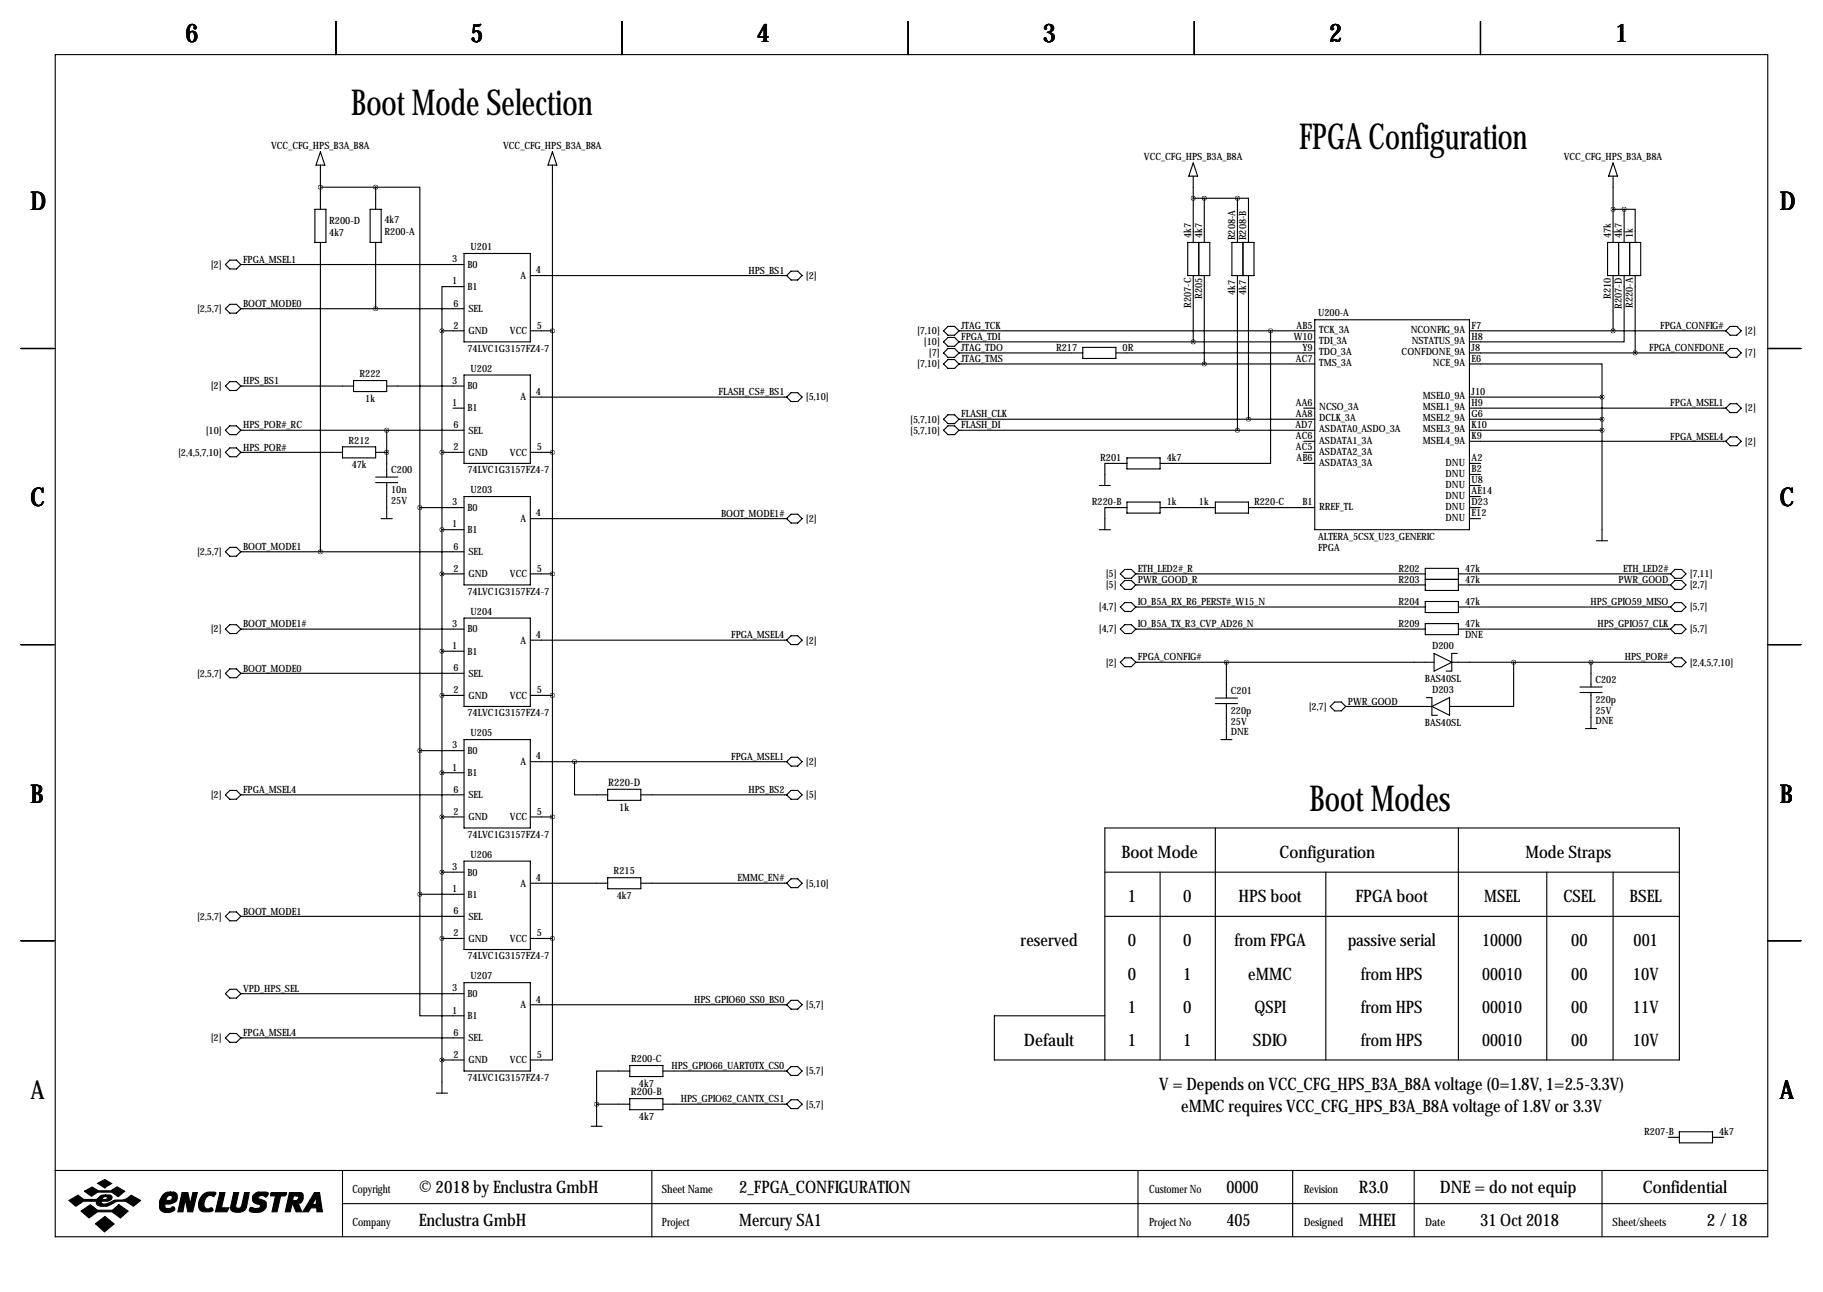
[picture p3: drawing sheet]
<svg xmlns="http://www.w3.org/2000/svg" width="419mm" height="297mm" viewBox="0 0 419 297" stroke-linecap="round" stroke-linejoin="round" font-family="sans-serif">
<g fill="none" stroke="#000" stroke-width=".25">
<path d="M12.7 12.6h393.7v271.7h-393.7zM77.2 4.9v7.7M143 4.9v7.7M208.8 4.9v7.7M274.6 4.9v7.7M340.4 4.9v7.7M73.7 38v10.1M73.7 34.9l1 3.1h-2.1zM127 34.9l1 3.1h-2zM127 38v177.8M274.3 37.5l1 3h-2zM370.8 37.5l1.1 3h-2.1z"/>
<path d="M52.8 59.8h1.6l1 1-1 1h-1.6l-1-1zM72.4 48.1h2.5v7.6h-2.5zM73.7 55.7v71.2M73.7 43h12.7M85.1 48.1h2.5v7.6h-2.5zM86.4 43h10.1v73.7M86.4 43v5.1M86.4 55.7v15.3M106.7 58.3h15.2v20.3h-15.2zM273 55.7h5.1v7.7h-5.1zM274.3 40.5v15.2M274.3 45.6h10.2"/>
<path d="M275.6 55.7v7.7M276.9 45.6v10.1M283.2 55.7h5.1v7.7h-5.1zM284.5 45.6h2.5v10.1M284.5 45.6v10.1M285.8 55.7v7.7M369.6 55.7h7.6v7.7h-7.6zM370.8 40.5v15.2M370.8 48.1h2.6M372.1 55.7v7.7M373.4 48.1h2.5v7.6M373.4 48.1v7.6"/>
<path d="M374.6 55.7v7.7M52.8 70h1.6l1 1-1 1h-1.6l-1-1zM55.4 71h51.3M55.4 60.8h51.3M101.6 76.1h5.1M101.6 76.1v175.2M106.7 65.9h-5.1v10.2M121.9 76.1h5.1M121.9 63.4h58.9M181.9 62.3h1.5l1 1.1-1 1h-1.5l-1.1-1zM216.9 76.1l1-1.1h1.6l1 1.1-1 1h-1.6zM216.9 78.6l1-1h1.6l1 1-1 1h-1.6z"/>
<path d="M220.5 76.1h81.8M220.5 78.6h81.8M248.9 79.9h7.6v2.5h-7.6zM274.3 63.4v15.2M276.9 63.4v20.3M284.5 63.4v35.5M287 63.4v33M292.1 76.1v30.4h-25.4M302.3 73.5h35.5v48.3h-35.5zM337.8 76.1h58.9M370.8 63.4v12.7M373.4 63.4v15.2h-35.6"/>
<path d="M375.9 63.4v17.7M396.7 76.1l1.1-1.1h1.5l1 1.1-1 1h-1.5zM4.8 80.1h7.6M52.8 97.9h1.6l1 1-1 1h-1.6l-1-1zM52.8 87.7h1.6l1 1.1-1 1h-1.6l-1-1zM55.4 98.9h51.3M55.4 88.8h25.9M81.3 87.5h7.6v2.5h-7.6zM88.9 88.8h17.8M88.9 98.9v10.8M104.1 93.8h2.6M106.7 86.2h15.2v20.3h-15.2z"/>
<path d="M121.9 91.3h58.9M181.9 90.3h1.5l1 1-1 1h-1.5l-1.1-1zM216.9 81.1l1-1h1.6l1 1-1 1.1h-1.6zM216.9 83.7l1-1h1.6l1 1-1 1h-1.6zM216.9 96.4l1-1h1.6l1 1-1 1h-1.6zM216.9 98.9l1-1h1.6l1 1-1 1h-1.6zM220.5 81.1h28.4M220.5 83.7h81.8M220.5 96.4h81.8M220.5 98.9h81.8M256.5 81.1h45.8M299.7 93.8h2.6"/>
<path d="M337.8 83.7h30.5v7.6M337.8 81.1h58.9M337.8 93.8h58.9M337.8 96.4h30.5M337.8 98.9h30.5M337.8 91.3h30.5M368.3 91.3v33M396.7 81.1l1.1-1h1.5l1 1-1 1.1h-1.5zM397.8 92.8h1.5l1 1-1 1.1h-1.5l-1.1-1.1zM406.4 80.1h7.6M52.8 103h1.6l1 1-1 1h-1.6l-1-1zM55.4 104h23.3"/>
<path d="M78.7 102.7h7.7v2.6h-7.7zM86.4 104h2.5M86.4 109.7h5M86.4 111h5M87.6 119.2h2.6M88.9 104h.1M88.9 111v8.2M96.5 116.7h10.2M96.5 116.7v88.9M101.6 104h5.1M106.7 114.2h15.2v20.3h-15.2zM121.9 104h5.1"/>
<path d="M121.9 119.2h58.9M181.9 118.2h1.5l1 1-1 1.1h-1.5l-1.1-1.1zM252.7 111.6h2.6M259.1 116.7h-5.1v5.1M259.1 106.5h-5.1v5.1M259.1 105.3h7.6v2.5h-7.6zM259.1 115.4h7.6v2.6h-7.6zM266.7 116.7h12.7M279.4 115.4h7.6v2.6h-7.6zM287 116.7h15.3M299.7 101.5h2.6M299.7 104h2.6"/>
<path d="M299.7 106.5h2.6M337.8 101.5h58.9M337.8 106.5h2.6M337.8 116.7h2.6M337.8 109.1h2.6M337.8 111.6h2.6M337.8 114.2h2.6M337.8 119.2h2.6M397.8 100.4h1.5l1 1.1-1 1h-1.5l-1.1-1zM52.8 125.8h1.6l1 1.1-1 1h-1.6l-1-1zM55.4 126.9h51.3M101.6 121.8h5.1"/>
<path d="M101.6 131.9h5.1M121.9 131.9h5.1M252.7 121.8h2.6M257.6 131.9l1-1h1.5l1 1-1 1.1h-1.5zM257.6 134.5l1-1h1.5l1 1-1 1h-1.5zM257.6 139.6l1-1.1h1.5l1 1.1-1 1h-1.5zM261.1 139.6h66.6M261.1 131.9h66.6M261.1 134.5h66.6M327.7 130.7h7.6v5h-7.6zM327.7 138.3h7.6v2.5h-7.6zM327.7 133.2h7.6"/>
<path d="M335.3 139.6h48.7M335.3 131.9h48.7M335.3 134.5h48.7M367 124.3h2.6M384 131.9l1.1-1h1.5l1 1-1 1.1h-1.5zM384 134.5l1.1-1h1.5l1 1-1 1h-1.5zM384 139.6l1.1-1.1h1.5l1 1.1-1 1h-1.5zM4.8 148.2h7.6M51.8 154.8l1-1h1.6l1 1-1 1h-1.6zM52.8 143.6h1.6l1 1-1 1.1h-1.6l-1-1.1zM55.4 144.6h51.3M55.4 154.8h51.3"/>
<path d="M101.6 159.9h5.1M101.6 149.7h5.1M106.7 142.1h15.2v20.3h-15.2zM121.9 147.2h58.9M121.9 159.9h5.1M181.9 146.2h1.5l1 1-1 1h-1.5l-1.1-1zM257.6 152.3l1-1.1h1.5l1 1.1-1 1h-1.5zM257.6 144.6l1-1h1.5l1 1-1 1.1h-1.5zM261.1 152.3h68.6M261.1 144.6h66.6M281.9 152.3v8.2M327.7 143.4h7.6v2.5h-7.6z"/>
<path d="M329.7 150.2l4.1 2.1-4.1 2zM333.8 152.3h50.2M335 150.2h-1.2v4.1h-1.3M335.3 144.6h48.7M348 152.3v10.1h-14.8M363.2 157.9h5.1M363.2 159.2h5.1M365.8 152.3v5.6M365.8 159.2v8.3M384 144.6l1.1-1h1.5l1 1-1 1.1h-1.5zM385.1 151.2h1.5l1 1.1-1 1h-1.5l-1.1-1zM406.4 148.2h7.6"/>
<path d="M96.5 172.6h10.2M101.6 177.7h5.1M106.7 170h15.2v20.4h-15.2zM121.9 175.1h58.9M132.1 175.1v7.6h7.6M181.9 174.1h1.5l1 1-1 1h-1.5l-1.1-1zM279.4 160.5h5.1M279.4 161.8h5.1M280.7 170h2.5M281.9 161.8v8.2M305.8 162.4l1-1h1.6l1 1-1 1h-1.6zM309.4 162.4h19.8"/>
<path d="M327.9 160.4h1.3v4.1h1.3M329.2 162.4l4-2v4.1zM364.5 167.5h2.5M52.8 181.7h1.6l1 1-1 1.1h-1.6l-1-1.1zM55.4 182.7h51.3M101.6 187.8h5.1M106.7 198h15.2v20.3h-15.2zM121.9 187.8h5.1M139.7 181.5h7.6v2.5h-7.6zM147.3 182.7h33.5M180.8 182.7l1.1-1h1.5l1 1-1 1.1h-1.5zM279.4 190.4v53.3"/>
<path d="M335.3 190.4v53.3M4.8 216.3h7.6M52.8 209.7h1.6l1 1-1 1h-1.6l-1-1zM55.4 210.7h51.3M96.5 205.6v27.9h10.2M96.5 205.6h10.2M101.6 200.5h5.1M101.6 215.8h5.1M121.9 203.1h17.8M121.9 215.8h5.1M127 215.8v27.9h-5.1M139.7 201.8h7.6v2.5h-7.6z"/>
<path d="M147.3 203.1h33.5M181.9 202h1.5l1 1.1-1 1h-1.5l-1.1-1zM254 200.5h132.1M254 210.7h132.1M266.7 200.5v43.2M304.8 200.5v43.2M355.6 200.5v43.2M370.8 200.5v43.2M406.4 216.3h7.6M51.8 238.6l1-1h1.6l1 1-1 1h-1.6zM52.8 227.4h1.6l1 1.1-1 1h-1.6l-1-1zM55.4 238.6h51.3"/>
<path d="M55.4 228.5h51.3M106.7 225.9h15.2v20.3h-15.2zM121.9 231h58.9M181.9 230h1.5l1 1-1 1h-1.5l-1.1-1zM254 233.5h-25.4v10.2h157.5v-53.3h-132.1v53.3M100.3 251.3h2.6M101.6 243.7h5.1M135.9 258.9h2.5M137.2 253.9h7.6M137.2 253.9v5M144.8 246.2h-7.6v7.7M144.8 245h7.6v2.5h-7.6z"/>
<path d="M144.8 252.6h7.6v2.5h-7.6zM152.4 246.2h28.4M152.4 253.9h28.4M180.8 253.9l1.1-1.1h1.5l1 1.1-1 1h-1.5zM181.9 245.2h1.5l1 1-1 1.1h-1.5l-1.1-1.1zM12.6 269.1h393.7M78.7 269.1v15.2M78.7 276.7h327.6M149.9 269.1v15.2M261.6 269.1v15.2M297.2 269.1v15.2M325.1 269.1v15.2"/>
<path d="M368.3 269.1v15.2M383.5 261.5h2.6M386.1 260.2h7.6v2.5h-7.6zM393.7 261.5h2.5"/>
</g>
<g fill="#000" stroke="#000" stroke-width=".25">
<path d="M15.8 276l2.1-1.2 1.4 1h2.8l.3-.2a1.77 1.77 0 0 1 1.9-.9v.4l-.6 .2-.2 .5h.9l.3-.6-.4-.1v-.4h.9a.59 .59 0 0 1 .6 .7l-.2 .4-.8 .4h-1.4l-.1 .1 .1 .4a3.2 3.2 0 0 0 2.7-.7l.3-.1a4 4 0 0 0 3.8-1.1l2.1 1.2-1.6 1.3a4 4 0 0 0-5.5-.2 2.66 2.66 0 0 1-2.9-.2l-.1-.7h-3l-1.8 1.1zM19.4 273.9l1.8-1 1.4 .9h2.9l1.4-.9 1.8 1-1.5 1.2-1.5-1h-3.2l-1.5 .9zM22.5 272l1.6-.8 1.6 .9-1.6 1zM18.6 278.4l2.2-1.4 1.6 1.2h3.5l1.4-1.2 2.2 1.4-1.8 1.6-1.9-1.4h-3.4l-1.9 1.4zM37.4 274.7a1.75 1.75 0 0 1 1.8-.6v.7a.82 .82 0 0 0-.8 1.2h.6a.6 .6 0 0 0 .6-.5 .6 .6 0 0 0-.4-.7v-.7h.8l.5 .3a1.61 1.61 0 0 1 0 1.7 1.61 1.61 0 0 1-1.5 .7h-1v.9l.2 .1h.9l.7-.4 .4 .4a1.06 1.06 0 0 1-1.3 1 1.82 1.82 0 0 1-2.2-1.1 3.5 3.5 0 0 1 .7-3zM41.9 274.2h1.3l.5 2.6 .6-2.6h1.1l-1.1 4.4h-1.1l-.6-2.9-.5 2.9h-1.2zM46.7 274.6a2.78 2.78 0 0 1 2.9-.4l-.4 .9a1.32 1.32 0 0 0-2.1 .8l-.2 .8a.98 .98 0 0 0 1.1 1.2 .55 .55 0 0 1 .6-.2 .55 .55 0 0 1 .4 .6l-.7 .3-1.8-.1a1.79 1.79 0 0 1-.8-2.3zM50.5 274.2h1.2l-.8 3.5h1.7l-.4 .9h-2.7zM53.7 274.2h1.2l-.7 3.1a.73 .73 0 0 0 .7 .5 .73 .73 0 0 0 .7-.6l.6-3h1.1l-.7 3.4a2.28 2.28 0 0 1-3.6 .4v-.4zM58.3 274.7l.8-.6h2.1l.5 .2v.2l-.6 .7a.96 .96 0 0 0-1-.4 .96 .96 0 0 0-.8 .6l1.7 .8a1.71 1.71 0 0 1-.1 1.8 1.71 1.71 0 0 1-1.7 .8l-1.4-.2a.51 .51 0 0 1-.4-.7 .51 .51 0 0 1 .8-.2l1 .1a.52 .52 0 0 0 .6-.2 .52 .52 0 0 0-.2-.7 1.39 1.39 0 0 1-1.4-.6 1.39 1.39 0 0 1 .1-1.6zM62.2 274.4l.2-.2h3.5l-.1 .4-.3 .3h-1l-.8 3.7h-1.2l.8-3.7h-1.1zM66.5 274.2h1.7v.7h-.7l-.2 1.1h.9l.3-.3a.44 .44 0 0 0 .1-.5 .44 .44 0 0 0-.4-.3v-.7h1l.3 .2 .2 .3v.9a1.03 1.03 0 0 1-1.2 1l.9 2h-1.3l-.8-1.8h-.1l-.5 1.8h-1.1z"/>
<path d="M72.3 274.2h1.2l.6 4.4h-1.3v-.9h-1.3l-.6 .9h-1.3l1.7-2.7h1l-.4 .8 .2 .2h.4l.2-.2v-1.5l-.4 .7h-1zM21.9 281.3l2.2-1.6 2.1 1.7-2.2 1.8z"/>
</g>
<path d="M373.3 48.1a.05 .05 0 0 0 .1 0 .05 .05 0 0 0-.1 0zM370.8 48.1a.05 .05 0 0 0 .1 0 .05 .05 0 0 0-.1 0zM276.8 83.7a.05 .05 0 0 0 .1 0 .05 .05 0 0 0-.1 0zM274.3 78.6a.05 .05 0 0 0 .1 0 .05 .05 0 0 0-.1 0zM274.3 45.6a.05 .05 0 0 0 .1 0 .05 .05 0 0 0-.1 0zM276.8 45.6a.05 .05 0 0 0 .1 0 .05 .05 0 0 0-.1 0zM375.9 81.1a.05 .05 0 0 0 .1 0 .05 .05 0 0 0-.1 0zM370.8 76.1a.05 .05 0 0 0 .1 0 .05 .05 0 0 0-.1 0zM284.4 45.6a.05 .05 0 0 0 .1 0 .05 .05 0 0 0-.1 0zM284.4 98.9a.05 .05 0 0 0 .1 0 .05 .05 0 0 0-.1 0zM287 96.4a.05 .05 0 0 0 .1 0 .05 .05 0 0 0-.1 0zM281.9 152.3a.05 .05 0 0 0 .1 0 .05 .05 0 0 0-.1 0zM365.7 152.3a.05 .05 0 0 0 .1 0 .05 .05 0 0 0-.1 0zM347.9 152.3a.05 .05 0 0 0 .1 0 .05 .05 0 0 0-.1 0zM73.6 126.9a.05 .05 0 0 0 .1 0 .05 .05 0 0 0-.1 0zM73.6 43a.05 .05 0 0 0 .1 0 .05 .05 0 0 0-.1 0zM86.3 71a.05 .05 0 0 0 .1 0 .05 .05 0 0 0-.1 0zM86.3 43a.05 .05 0 0 0 .1 0 .05 .05 0 0 0-.1 0zM96.5 116.7a.05 .05 0 0 0 .1 0 .05 .05 0 0 0-.1 0zM96.5 172.6a.05 .05 0 0 0 .1 0 .05 .05 0 0 0-.1 0zM132 175.1a.05 .05 0 0 0 .1 0 .05 .05 0 0 0-.1 0zM96.5 205.6a.05 .05 0 0 0 .1 0 .05 .05 0 0 0-.1 0zM137.1 253.9a.05 .05 0 0 0 .1 0 .05 .05 0 0 0-.1 0z" fill="#000" stroke="#000" stroke-width="1"/>
<g font-size="8.2">
<text x="80.7" y="26.5">Boot Mode Selection</text>
<text x="298.7" y="34.1">FPGA Configuration</text>
<text x="301" y="186.5">Boot Modes</text>
</g>
<g font-size="5.9">
<text x="42.7" y="9.8">6</text>
<text x="108.2" y="9.8">5</text>
<text x="174" y="9.8">4</text>
<text x="239.8" y="9.8">3</text>
<text x="305.6" y="9.8">2</text>
<text x="371.3" y="9.8">1</text>
<text x="7" y="48.4">D</text>
<text x="409.2" y="48.4">D</text>
<text x="7" y="116.4">C</text>
<text x="409.2" y="116.4">C</text>
<text x="7" y="184.5">B</text>
<text x="409.2" y="184.5">B</text>
<text x="7" y="252.6">A</text>
<text x="409.2" y="252.6">A</text>
</g>
<g font-size="4">
<text x="257.8" y="197.3">Boot Mode</text>
<text x="294.1" y="197.3">Configuration</text>
<text x="350.7" y="197.3">Mode Straps</text>
<text x="259.3" y="207.4">1</text>
<text x="272" y="207.4">0</text>
<text x="284.7" y="207.4">HPS boot</text>
<text x="311.6" y="207.4">FPGA boot</text>
<text x="341.2" y="207.4">MSEL</text>
<text x="359.4" y="207.4">CSEL</text>
<text x="374.6" y="207.4">BSEL</text>
<text x="234.6" y="217.6">reserved</text>
<text x="259.3" y="217.6">0</text>
<text x="272" y="217.6">0</text>
<text x="283.8" y="217.6">from FPGA</text>
<text x="309.8" y="217.6">passive serial</text>
<text x="340.8" y="217.6">10000</text>
<text x="361.2" y="217.6">00</text>
<text x="375.6" y="217.6">001</text>
<text x="259.3" y="225.2">0</text>
<text x="272" y="225.2">1</text>
<text x="287" y="225.2">eMMC</text>
<text x="312.8" y="225.2">from HPS</text>
<text x="340.8" y="225.2">00010</text>
<text x="361.2" y="225.2">00</text>
<text x="375.4" y="225.2">10V</text>
<text x="259.3" y="232.8">1</text>
<text x="272" y="232.8">0</text>
<text x="288.4" y="232.8">QSPI</text>
<text x="312.8" y="232.8">from HPS</text>
<text x="340.8" y="232.8">00010</text>
<text x="361.2" y="232.8">00</text>
<text x="375.4" y="232.8">11V</text>
<text x="235.4" y="240.4">Default</text>
<text x="259.3" y="240.4">1</text>
<text x="272" y="240.4">1</text>
<text x="288" y="240.4">SDIO</text>
<text x="312.8" y="240.4">from HPS</text>
<text x="340.8" y="240.4">00010</text>
<text x="361.2" y="240.4">00</text>
<text x="375.4" y="240.4">10V</text>
<text x="266.5" y="250.6">V = Depends on VCC_CFG_HPS_B3A_B8A voltage (0=1.8V, 1=2.5-3.3V)</text>
<text x="271.6" y="255.7">eMMC requires VCC_CFG_HPS_B3A_B8A voltage of 1.8V or 3.3V</text>
<text x="96.3" y="274.2">© 2018 by Enclustra GmbH</text>
<text x="169.9" y="274.2">2_FPGA_CONFIGURATION</text>
<text x="281.9" y="274.2">0000</text>
<text x="312.4" y="274.2">R3.0</text>
<text x="331" y="274.2">DNE = do not equip</text>
<text x="377.6" y="274.2">Confidential</text>
<text x="96.3" y="281.8">Enclustra GmbH</text>
<text x="169.9" y="281.8">Mercury SA1</text>
<text x="281.9" y="281.8">405</text>
<text x="312.4" y="281.8">MHEI</text>
<text x="340.3" y="281.8">31 Oct 2018</text>
<text x="392.4" y="281.8">2 / 18</text>
</g>
<g font-size="2.6">
<text x="81" y="274.2">Copyright</text>
<text x="152.1" y="274.2">Sheet Name</text>
<text x="264.2" y="274.2">Customer No</text>
<text x="299.7" y="274.2">Revision</text>
<text x="81" y="281.8">Company</text>
<text x="152.1" y="281.8">Project</text>
<text x="264.2" y="281.8">Project No</text>
<text x="299.7" y="281.8">Designed</text>
<text x="327.7" y="281.8">Date</text>
<text x="370.7" y="281.8">Sheet/sheets</text>
</g>
<g font-size="2.4">
<text x="139.9" y="180.7">R220-D</text>
<text x="142.4" y="186.4">1k</text>
<text x="145.1" y="251.8">R200-B</text>
<text x="146.8" y="257.5">4k7</text>
</g>
<g font-size="2.3">
<text x="62.3" y="34.1">VCC_CFG_HPS_B3A_B8A</text>
<text x="115.7" y="34.1">VCC_CFG_HPS_B3A_B8A</text>
<text x="263" y="36.7">VCC_CFG_HPS_B3A_B8A</text>
<text x="359.5" y="36.7">VCC_CFG_HPS_B3A_B8A</text>
<text x="75.7" y="51.4">R200-D</text>
<text x="88.4" y="54">R200-A</text>
<text x="88.4" y="51.2">4k7</text>
<text x="75.7" y="54.2">4k7</text>
<text x="108.2" y="57.5">U201</text>
<text x="273.8" y="54.7" transform="rotate(-90 273.8 54.7)">4k7</text>
<text x="276.4" y="54.7" transform="rotate(-90 276.4 54.7)">4k7</text>
<text x="284" y="55.2" transform="rotate(-90 284 55.2)">R208-A</text>
<text x="286.5" y="55.2" transform="rotate(-90 286.5 55.2)">R208-B</text>
<text x="370.3" y="54.7" transform="rotate(-90 370.3 54.7)">47k</text>
<text x="372.9" y="54.7" transform="rotate(-90 372.9 54.7)">4k7</text>
<text x="375.4" y="54.7" transform="rotate(-90 375.4 54.7)">1k</text>
<text x="48.5" y="61.6">[2]</text>
<text x="55.9" y="60.4">FPGA_MSEL1</text>
<text x="104" y="60.3">3</text>
<text x="104" y="65.4">1</text>
<text x="107.4" y="61.6">B0</text>
<text x="119.6" y="64.1">A</text>
<text x="123.2" y="62.9">4</text>
<text x="172.1" y="63">HPS_BS1</text>
<text x="185.3" y="64.1">[2]</text>
<text x="45.3" y="71.7">[2,5,7]</text>
<text x="55.9" y="70.6">BOOT_MODE0</text>
<text x="104.2" y="70.5">6</text>
<text x="107.4" y="66.7">B1</text>
<text x="107.7" y="71.7">SEL</text>
<text x="273.8" y="70.8" transform="rotate(-90 273.8 70.8)">R207-C</text>
<text x="276.4" y="68.7" transform="rotate(-90 276.4 68.7)">R205</text>
<text x="284" y="67.8" transform="rotate(-90 284 67.8)">4k7</text>
<text x="286.5" y="67.8" transform="rotate(-90 286.5 67.8)">4k7</text>
<text x="370.3" y="68.7" transform="rotate(-90 370.3 68.7)">R210</text>
<text x="372.9" y="71" transform="rotate(-90 372.9 71)">R207-D</text>
<text x="375.4" y="70.8" transform="rotate(-90 375.4 70.8)">R220-A</text>
<text x="104.2" y="75.6">2</text>
<text x="107.7" y="76.8">GND</text>
<text x="117.2" y="76.8">VCC</text>
<text x="123.4" y="75.6">5</text>
<text x="210.8" y="76.8">[7,10]</text>
<text x="221" y="75.7">JTAG_TCK</text>
<text x="298.1" y="75.6">AB5</text>
<text x="303" y="72.8">U200-A</text>
<text x="303.3" y="76.6">TCK_3A</text>
<text x="324.3" y="76.6">NCONFIG_9A</text>
<text x="338.3" y="75.6">F7</text>
<text x="381.7" y="75.7">FPGA_CONFIG#</text>
<text x="401.2" y="76.8">[2]</text>
<text x="107.4" y="80.9">74LVC1G3157FZ4-7</text>
<text x="212.4" y="79.4">[10]</text>
<text x="213.6" y="81.9">[7]</text>
<text x="221" y="83.3">JTAG_TMS</text>
<text x="221" y="80.7">JTAG_TDO</text>
<text x="221" y="78.2">FPGA_TDI</text>
<text x="242.8" y="80.6">R217</text>
<text x="258.1" y="80.6">0R</text>
<text x="297.4" y="78.1">W10</text>
<text x="297.9" y="83.2">AC7</text>
<text x="299.4" y="80.6">Y9</text>
<text x="303.3" y="79.1">TDI_3A</text>
<text x="303.3" y="81.7">TDO_3A</text>
<text x="322.2" y="81.7">CONFDONE_9A</text>
<text x="324.6" y="79.1">NSTATUS_9A</text>
<text x="338.3" y="78.1">H8</text>
<text x="338.3" y="80.6">J8</text>
<text x="338.3" y="83.2">E6</text>
<text x="379.1" y="80.7">FPGA_CONFDONE</text>
<text x="401.2" y="81.9">[7]</text>
<text x="48.5" y="89.5">[2]</text>
<text x="55.9" y="88.4">HPS_BS1</text>
<text x="82.7" y="86.7">R222</text>
<text x="104" y="88.3">3</text>
<text x="107.4" y="89.5">B0</text>
<text x="108.2" y="85.5">U202</text>
<text x="210.8" y="84.4">[7,10]</text>
<text x="303.3" y="84.2">TMS_3A</text>
<text x="329.4" y="84.2">NCE_9A</text>
<text x="84" y="92.3">1k</text>
<text x="104" y="93.3">1</text>
<text x="107.4" y="94.6">B1</text>
<text x="119.6" y="92.1">A</text>
<text x="123.2" y="90.8">4</text>
<text x="165.2" y="90.9">FLASH_CS#_BS1</text>
<text x="185.3" y="92.1">[5,10]</text>
<text x="221" y="96">FLASH_CLK</text>
<text x="297.9" y="93.3">AA6</text>
<text x="297.9" y="95.9">AA8</text>
<text x="303.3" y="94.4">NCSO_3A</text>
<text x="327.1" y="91.8">MSEL0_9A</text>
<text x="327.1" y="94.4">MSEL1_9A</text>
<text x="338.3" y="90.8">J10</text>
<text x="338.3" y="93.3">H9</text>
<text x="338.3" y="95.9">G6</text>
<text x="384" y="93.4">FPGA_MSEL1</text>
<text x="401.2" y="94.6">[2]</text>
<text x="47.3" y="99.7">[10]</text>
<text x="55.9" y="98.5">HPS_POR#_RC</text>
<text x="80.1" y="102">R212</text>
<text x="104.2" y="98.4">6</text>
<text x="107.7" y="99.7">SEL</text>
<text x="209.2" y="97.1">[5,7,10]</text>
<text x="209.2" y="99.7">[5,7,10]</text>
<text x="221" y="98.5">FLASH_DI</text>
<text x="297.8" y="98.4">AD7</text>
<text x="297.9" y="101">AC6</text>
<text x="303.3" y="96.9">DCLK_3A</text>
<text x="303.3" y="99.4">ASDATA0_ASDO_3A</text>
<text x="303.3" y="102">ASDATA1_3A</text>
<text x="327.1" y="96.9">MSEL2_9A</text>
<text x="327.1" y="99.4">MSEL3_9A</text>
<text x="327.1" y="102">MSEL4_9A</text>
<text x="338.3" y="98.4">K10</text>
<text x="338.3" y="101">K9</text>
<text x="384" y="101.1">FPGA_MSEL4</text>
<text x="40.9" y="104.8">[2,4,5,7,10]</text>
<text x="55.9" y="103.6">HPS_POR#</text>
<text x="80.8" y="107.6">47k</text>
<text x="104.2" y="103.5">2</text>
<text x="107.7" y="104.8">GND</text>
<text x="117.2" y="104.8">VCC</text>
<text x="123.4" y="103.5">5</text>
<text x="252.9" y="106">R201</text>
<text x="268.2" y="106">4k7</text>
<text x="297.9" y="103.5">AC5</text>
<text x="298.1" y="106">AB6</text>
<text x="303.3" y="104.5">ASDATA2_3A</text>
<text x="303.3" y="107.1">ASDATA3_3A</text>
<text x="332.3" y="107.1">DNU</text>
<text x="338.3" y="106">A2</text>
<text x="401.2" y="102.2">[2]</text>
<text x="89.9" y="108.8">C200</text>
<text x="89.9" y="113.4">10n</text>
<text x="107.4" y="108.8">74LVC1G3157FZ4-7</text>
<text x="108.2" y="113.4">U203</text>
<text x="332.3" y="109.6">DNU</text>
<text x="332.3" y="112.1">DNU</text>
<text x="338.3" y="108.6">B2</text>
<text x="338.3" y="111.1">U8</text>
<text x="338.3" y="113.7">AE14</text>
<text x="89.9" y="115.9">25V</text>
<text x="104" y="116.2">3</text>
<text x="107.4" y="117.5">B0</text>
<text x="123.2" y="118.7">4</text>
<text x="165.8" y="118.8">BOOT_MODE1#</text>
<text x="251" y="116.2">R220-B</text>
<text x="268.2" y="116.2">1k</text>
<text x="275.6" y="116.2">1k</text>
<text x="288.3" y="116.2">R220-C</text>
<text x="299.4" y="116.2">B1</text>
<text x="303.3" y="117.2">RREF_TL</text>
<text x="332.3" y="114.7">DNU</text>
<text x="332.3" y="117.2">DNU</text>
<text x="332.3" y="119.8">DNU</text>
<text x="338.3" y="116.2">D23</text>
<text x="338.3" y="118.7">E12</text>
<text x="104" y="121.3">1</text>
<text x="107.4" y="122.5">B1</text>
<text x="119.6" y="120">A</text>
<text x="185.3" y="120">[2]</text>
<text x="303" y="124.1">ALTERA_5CSX_U23_GENERIC</text>
<text x="45.3" y="127.6">[2,5,7]</text>
<text x="55.9" y="126.5">BOOT_MODE1</text>
<text x="104.2" y="126.4">6</text>
<text x="104.2" y="131.4">2</text>
<text x="107.7" y="127.6">SEL</text>
<text x="123.4" y="131.4">5</text>
<text x="261.6" y="131.5">ETH_LED2#_R</text>
<text x="303" y="126.6">FPGA</text>
<text x="321.5" y="131.4">R202</text>
<text x="336.8" y="131.4">47k</text>
<text x="373.2" y="131.5">ETH_LED2#</text>
<text x="107.4" y="136.8">74LVC1G3157FZ4-7</text>
<text x="107.7" y="132.7">GND</text>
<text x="117.2" y="132.7">VCC</text>
<text x="254.2" y="132.7">[5]</text>
<text x="254.2" y="135.2">[5]</text>
<text x="261.6" y="134.1">PWR_GOOD_R</text>
<text x="321.5" y="134">R203</text>
<text x="336.8" y="134">47k</text>
<text x="372.1" y="134.1">PWR_GOOD</text>
<text x="388.5" y="132.7">[7,11]</text>
<text x="388.5" y="135.2">[2,7]</text>
<text x="108.2" y="141.3">U204</text>
<text x="252.6" y="140.3">[4,7]</text>
<text x="261.6" y="139.2">IO_B5A_RX_R6_PERST#_W15_N</text>
<text x="321.5" y="139.1">R204</text>
<text x="336.8" y="139.1">47k</text>
<text x="365.7" y="139.2">HPS_GPIO59_MISO</text>
<text x="388.5" y="140.3">[5,7]</text>
<text x="48.5" y="145.4">[2]</text>
<text x="55.9" y="144.2">BOOT_MODE1#</text>
<text x="104" y="144.1">3</text>
<text x="104" y="149.2">1</text>
<text x="107.4" y="145.4">B0</text>
<text x="119.6" y="147.9">A</text>
<text x="123.2" y="146.7">4</text>
<text x="168.1" y="146.8">FPGA_MSEL4</text>
<text x="185.3" y="147.9">[2]</text>
<text x="252.6" y="145.4">[4,7]</text>
<text x="261.6" y="144.2">IO_B5A_TX_R3_CVP_AD26_N</text>
<text x="321.5" y="144.1">R209</text>
<text x="329.2" y="149.2">D200</text>
<text x="336.8" y="144.1">47k</text>
<text x="336.8" y="146.7">DNE</text>
<text x="367.2" y="144.2">HPS_GPIO57_CLK</text>
<text x="388.5" y="145.4">[5,7]</text>
<text x="45.3" y="155.6">[2,5,7]</text>
<text x="55.9" y="154.4">BOOT_MODE0</text>
<text x="104.2" y="154.3">6</text>
<text x="107.4" y="150.5">B1</text>
<text x="107.7" y="155.6">SEL</text>
<text x="254.2" y="153">[2]</text>
<text x="261.6" y="151.9">FPGA_CONFIG#</text>
<text x="373.5" y="151.9">HPS_POR#</text>
<text x="388.5" y="153">[2,4,5,7,10]</text>
<text x="104.2" y="159.4">2</text>
<text x="107.7" y="160.6">GND</text>
<text x="117.2" y="160.6">VCC</text>
<text x="123.4" y="159.4">5</text>
<text x="283" y="159.6">C201</text>
<text x="327.6" y="156.8">BAS40SL</text>
<text x="329.2" y="159.4">D203</text>
<text x="366.8" y="157.1">C202</text>
<text x="366.8" y="161.7">220p</text>
<text x="107.4" y="164.7">74LVC1G3157FZ4-7</text>
<text x="283" y="164.2">220p</text>
<text x="283" y="166.7">25V</text>
<text x="300.9" y="163.2">[2,7]</text>
<text x="309.9" y="162">PWR_GOOD</text>
<text x="327.6" y="167">BAS40SL</text>
<text x="366.8" y="166.5">DNE</text>
<text x="366.8" y="164.2">25V</text>
<text x="104" y="172.1">3</text>
<text x="107.4" y="173.3">B0</text>
<text x="108.2" y="169.3">U205</text>
<text x="283" y="169">DNE</text>
<text x="104" y="177.2">1</text>
<text x="107.4" y="178.4">B1</text>
<text x="119.6" y="175.9">A</text>
<text x="123.2" y="174.6">4</text>
<text x="168.1" y="174.7">FPGA_MSEL1</text>
<text x="185.3" y="175.9">[2]</text>
<text x="48.5" y="183.5">[2]</text>
<text x="55.9" y="182.3">FPGA_MSEL4</text>
<text x="104.2" y="182.2">6</text>
<text x="107.7" y="183.5">SEL</text>
<text x="172.1" y="182.3">HPS_BS2</text>
<text x="185.3" y="183.5">[5]</text>
<text x="104.2" y="187.3">2</text>
<text x="107.7" y="188.6">GND</text>
<text x="117.2" y="188.6">VCC</text>
<text x="123.4" y="187.3">5</text>
<text x="107.4" y="192.7">74LVC1G3157FZ4-7</text>
<text x="108.2" y="197.2">U206</text>
<text x="104" y="200">3</text>
<text x="107.4" y="201.3">B0</text>
<text x="119.6" y="203.8">A</text>
<text x="123.2" y="202.6">4</text>
<text x="141.1" y="201">R215</text>
<text x="169.6" y="202.7">EMMC_EN#</text>
<text x="185.3" y="203.8">[5,10]</text>
<text x="104" y="205.1">1</text>
<text x="107.4" y="206.4">B1</text>
<text x="141.8" y="206.6">4k7</text>
<text x="45.3" y="211.4">[2,5,7]</text>
<text x="55.9" y="210.3">BOOT_MODE1</text>
<text x="104.2" y="210.2">6</text>
<text x="104.2" y="215.3">2</text>
<text x="107.7" y="211.4">SEL</text>
<text x="123.4" y="215.3">5</text>
<text x="107.4" y="220.6">74LVC1G3157FZ4-7</text>
<text x="107.7" y="216.5">GND</text>
<text x="117.2" y="216.5">VCC</text>
<text x="104" y="228">3</text>
<text x="108.2" y="225.2">U207</text>
<text x="55.9" y="228.1">VPD_HPS_SEL</text>
<text x="104" y="233">1</text>
<text x="107.4" y="229.2">B0</text>
<text x="119.6" y="231.8">A</text>
<text x="123.2" y="230.5">4</text>
<text x="159.6" y="230.6">HPS_GPIO60_SS0_BS0</text>
<text x="185.3" y="231.8">[5,7]</text>
<text x="48.5" y="239.4">[2]</text>
<text x="55.9" y="238.2">FPGA_MSEL4</text>
<text x="104.2" y="238.1">6</text>
<text x="107.4" y="234.3">B1</text>
<text x="107.7" y="239.4">SEL</text>
<text x="104.2" y="243.2">2</text>
<text x="107.7" y="244.5">GND</text>
<text x="117.2" y="244.5">VCC</text>
<text x="123.4" y="243.2">5</text>
<text x="145.1" y="244.2">R200-C</text>
<text x="154.4" y="245.8">HPS_GPIO66_UART0TX_CS0</text>
<text x="107.4" y="248.5">74LVC1G3157FZ4-7</text>
<text x="146.9" y="249.8">4k7</text>
<text x="185.3" y="247">[5,7]</text>
<text x="156.5" y="253.5">HPS_GPIO62_CANTX_CS1</text>
<text x="185.3" y="254.6">[5,7]</text>
<text x="378" y="261">R207-B</text>
<text x="395.2" y="261">4k7</text>
</g>
</svg>
